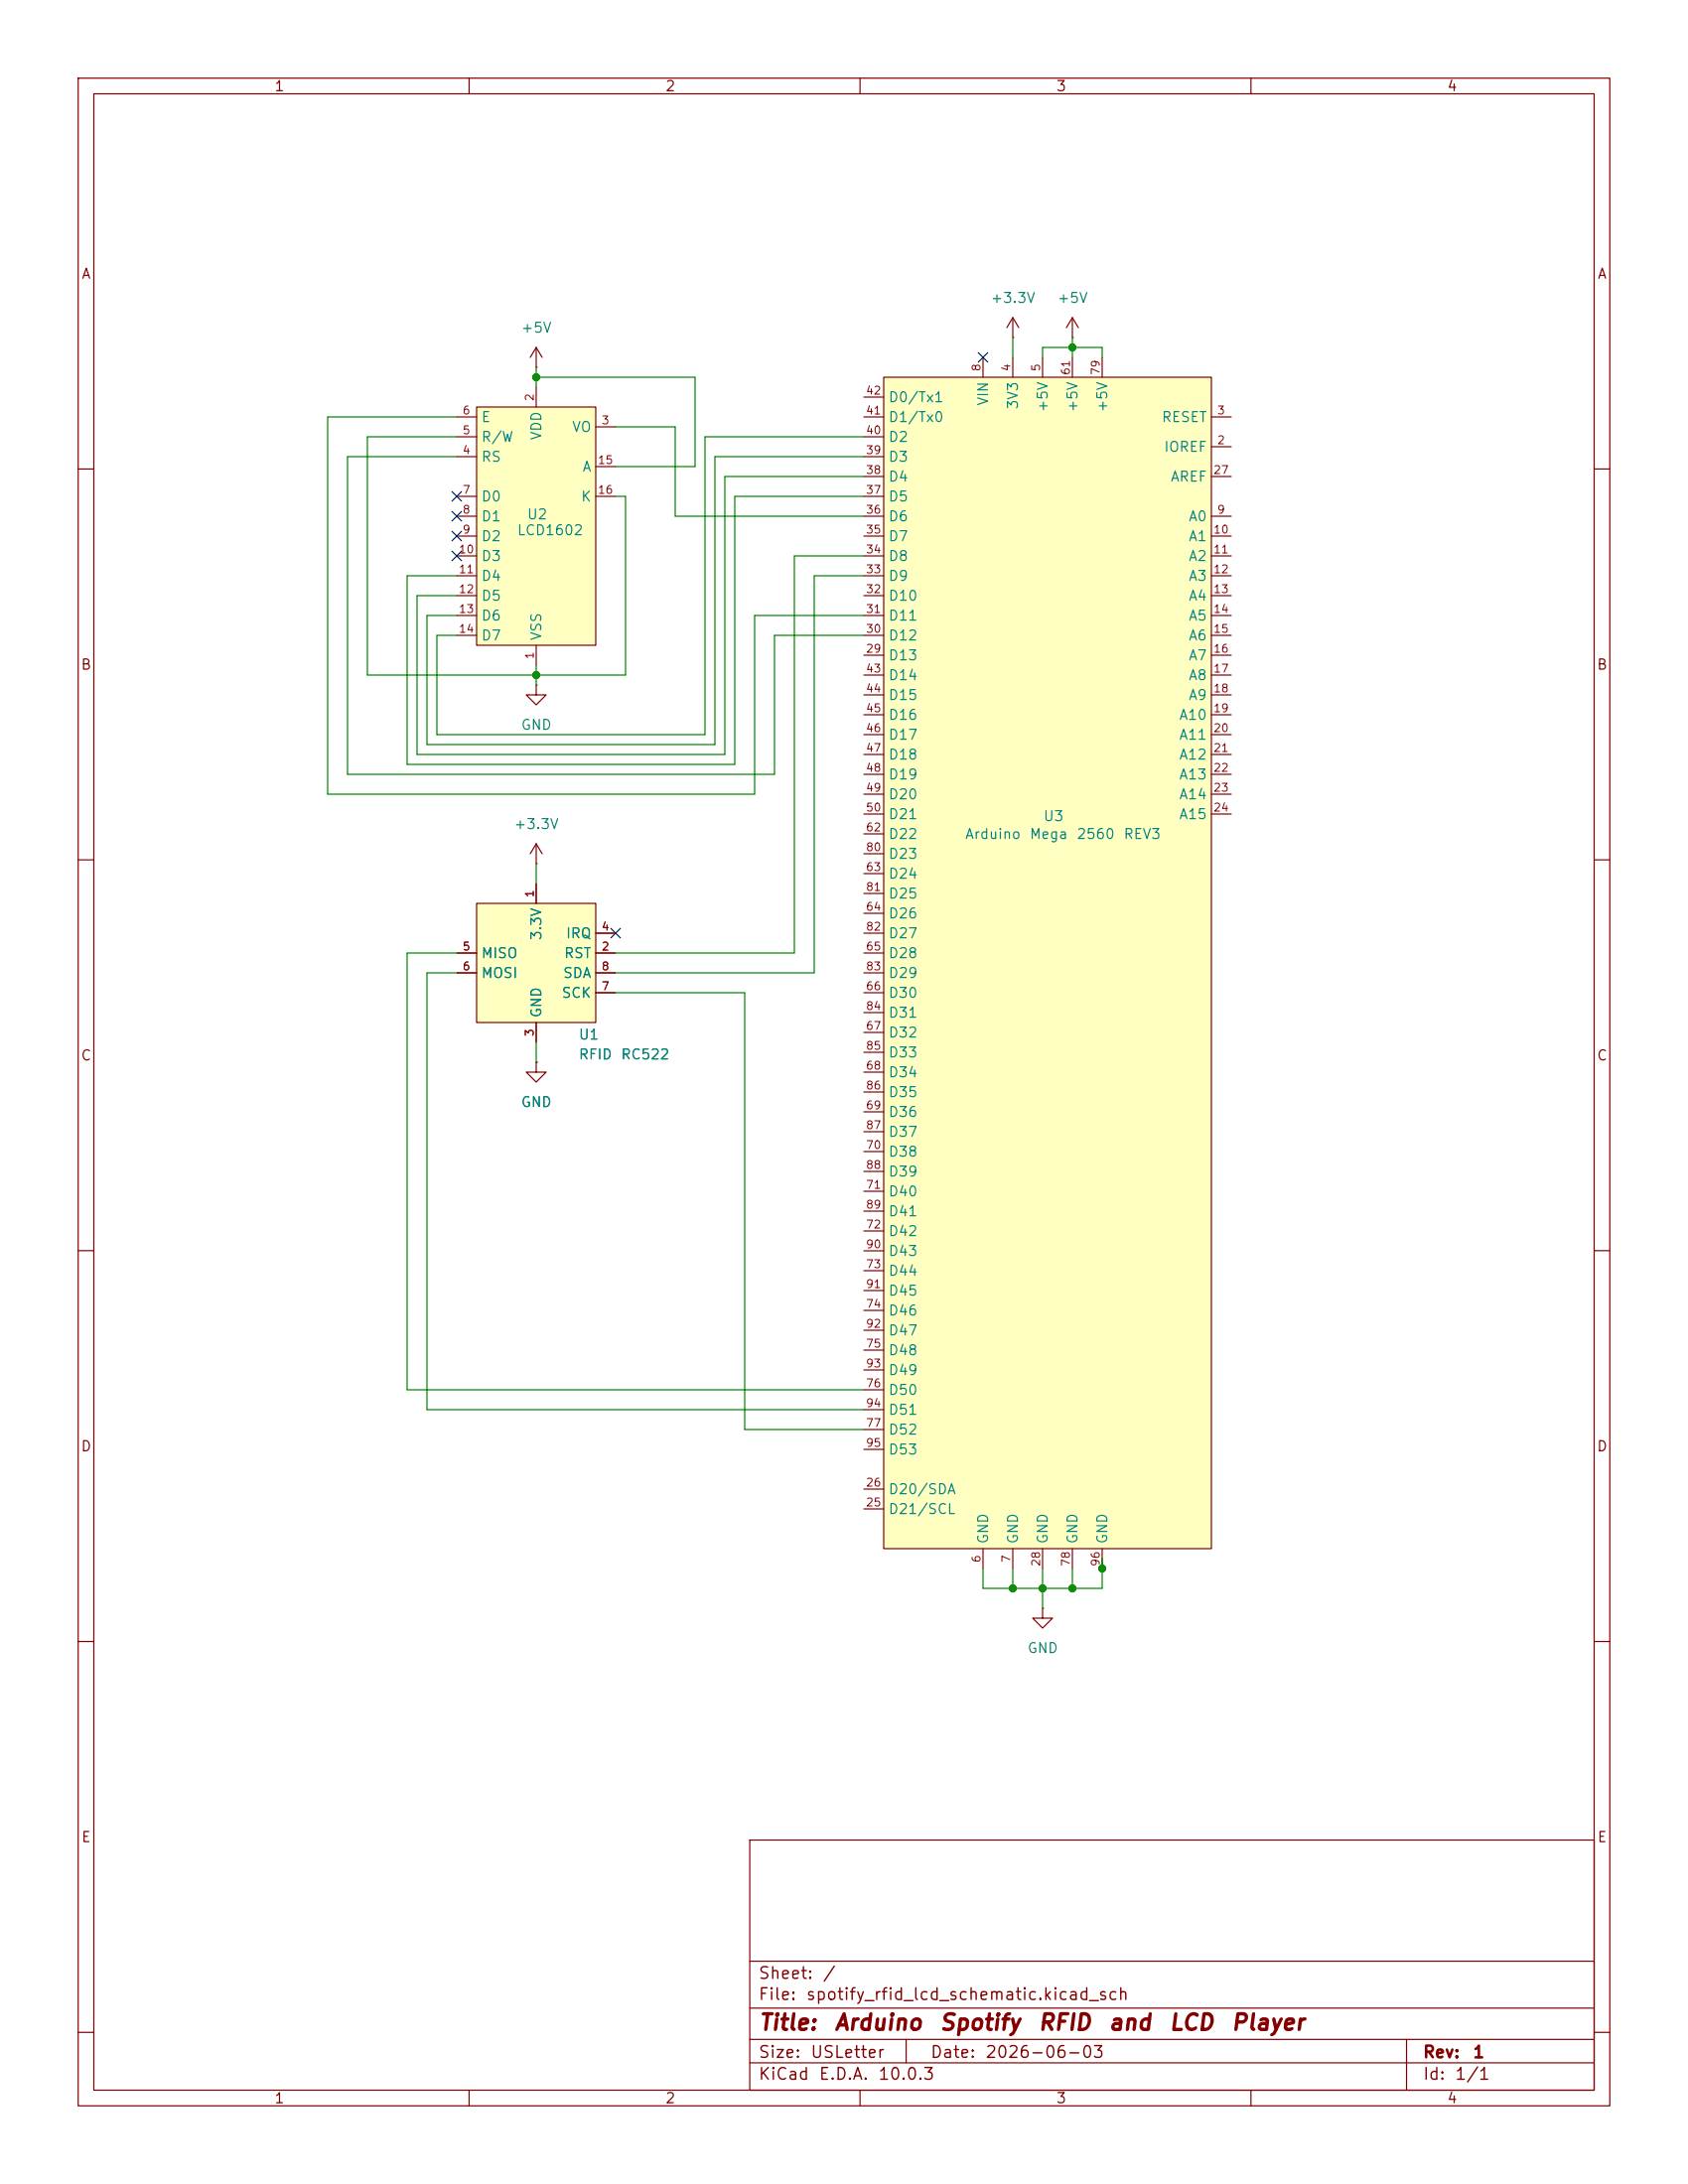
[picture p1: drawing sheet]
<svg xmlns="http://www.w3.org/2000/svg" width="216mm" height="279mm" viewBox="0 0 216 279" stroke-linecap="round" stroke-linejoin="round" font-family="sans-serif">
<g fill="none" stroke="#840000" stroke-width=".15">
<path d="M10 10h195.9v259.4h-195.9zM12 12h191.9v255.4h-191.9zM60 10v2M110 10v2M160 10v2M10 60h2M203.9 60h2M10 110h2M203.9 110h2M10 160h2M203.9 160h2M10 210h2"/>
<path d="M203.9 210h2M95.9 235.4h108v32h-108zM10 260h2M95.9 256.9h108M95.9 250.9h108M203.9 260h2M60 267.4v2M95.9 263.9h108M95.9 260.9h108M110 267.4v2M115.9 260.9v3M160 267.4v2"/>
<path d="M179.9 260.9v6.5"/>
</g>
<path d="M113 48.3h41.9v149.8h-41.9z" fill="#ffffc2"/>
<g fill="none" stroke="#840000" stroke-width=".15">
<path d="M110.5 53.3h2.5M110.5 58.4h2.5M110.5 55.9h2.5M110.5 50.8h2.5M113 48.3h41.9v149.8h-41.9zM125.7 45.7v2.6M129.5 45.7v2.6M133.3 45.7v2.6M137.2 45.7v2.6M141 45.7v2.6M154.9 57.2h2.6M154.9 53.3h2.6"/>
<path d="M110.5 66h2.5M110.5 68.6h2.5M110.5 71.1h2.5M110.5 73.7h2.5M110.5 76.2h2.5M110.5 78.7h2.5M110.5 61h2.5M110.5 63.5h2.5M154.9 66h2.6M154.9 68.6h2.6M154.9 71.1h2.6M154.9 73.7h2.6"/>
<path d="M154.9 76.2h2.6M154.9 78.7h2.6M154.9 61h2.6M110.5 81.3h2.5M110.5 83.8h2.5M110.5 86.4h2.5M110.5 88.9h2.5M110.5 91.4h2.5M110.5 94h2.5M110.5 96.5h2.5M110.5 99.1h2.5M154.9 81.3h2.6"/>
<path d="M154.9 83.8h2.6M154.9 86.4h2.6M154.9 88.9h2.6M154.9 91.4h2.6M154.9 94h2.6M154.9 96.5h2.6M154.9 99.1h2.6M110.5 101.6h2.5M110.5 104.1h2.5M110.5 106.7h2.5M110.5 111.8h2.5M110.5 116.8h2.5"/>
<path d="M110.5 109.2h2.5M110.5 114.3h2.5M110.5 119.4h2.5M154.9 101.6h2.6M154.9 104.1h2.6M110.5 121.9h2.5M110.5 127h2.5M110.5 132.1h2.5M110.5 137.2h2.5M110.5 124.5h2.5M110.5 129.5h2.5M110.5 134.6h2.5"/>
<path d="M110.5 139.7h2.5M110.5 142.2h2.5M110.5 147.3h2.5M110.5 152.4h2.5M110.5 157.5h2.5M110.5 144.8h2.5M110.5 149.9h2.5M110.5 154.9h2.5M110.5 162.6h2.5M110.5 167.6h2.5M110.5 172.7h2.5M110.5 177.8h2.5"/>
<path d="M110.5 160h2.5M110.5 165.1h2.5M110.5 170.2h2.5M110.5 175.3h2.5M110.5 193h2.5M110.5 190.5h2.5M110.5 182.9h2.5M110.5 180.3h2.5M110.5 185.4h2.5M125.7 198.1v2.6M129.5 198.1v2.6M133.3 198.1v2.6"/>
<path d="M137.2 198.1v2.6M141 198.1v2.6"/>
</g>
<path d="M61 52.1h15.2v30.5h-15.2z" fill="#ffffc2"/>
<g fill="none" stroke="#840000" stroke-width=".15">
<path d="M58.4 58.4h2.6M58.4 55.9h2.6M58.4 53.3h2.6M61 52.1h15.2v30.5h-15.2zM68.6 47h.1M68.6 44.5v2.5M68.6 49.5v2.6M68.6 44.5l-.8 1.2M68.6 44.5l.7 1.2M76.2 54.6h2.5M76.2 59.7h2.5M129.5 43.2h.1"/>
<path d="M129.5 40.6l-.7 1.3M129.5 40.6l.8 1.3M129.5 40.6v2.6M137.2 43.2h.1M137.2 40.6l-.8 1.3M137.2 40.6l.7 1.3M137.2 40.6v2.6M58.4 63.5h2.6M58.4 66h2.6M58.4 68.6h2.6M58.4 71.1h2.6M58.4 73.7h2.6"/>
<path d="M58.4 76.2h2.6M58.4 78.7h2.6M76.2 63.5h2.5M58.4 81.3h2.6M68.6 87.6v1.3h1.2l-1.2 1.3-1.3-1.3h1.3M68.6 87.6h.1M68.6 82.6v2.5M68.6 135.9v1.3h1.2l-1.2 1.2-1.3-1.2h1.3M68.6 135.9h.1M133.3 205.7v1.3h1.3l-1.3 1.3-1.2-1.3h1.2M133.3 205.7h.1"/>
</g>
<path d="M61 115.6h15.2v15.2h-15.2z" fill="#ffffc2"/>
<g fill="none" stroke="#840000" stroke-width=".15">
<path d="M61 115.6h15.2v15.2h-15.2zM68.6 110.5h.1M68.6 108v2.5M68.6 113v2.6M68.6 108l-.8 1.2M68.6 108l.7 1.2M76.2 119.4h2.5M58.4 121.9h2.6M58.4 124.5h2.6M68.6 135.9h.1M68.6 130.8v2.6M76.2 121.9h2.5"/>
<path d="M76.2 124.5h2.5M76.2 127h2.5"/>
</g>
<g fill="none" stroke="#008400" stroke-width=".15">
<path d="M58.4 55.9h-11.4v30.5h33v-22.9h-1.3M58.4 58.4h-14v40.7h54.7v-17.8h11.4M58.4 53.3h-16.5v48.3h54.6v-22.9h14M68.6 47v2.5M68.6 48.3h20.3v11.4h-10.2M78.7 54.6h7.7v11.4h24.1M110.5 55.9h-20.3v38.1h-34.3v-12.7h2.5M110.5 58.4h-19.1v36.9h-36.8v-16.6h3.8M129.5 43.2v2.5M133.3 45.7v-1.2h7.7v1.2M137.2 43.2v2.5M110.5 61h-17.8v35.5h-39.4v-20.3h5.1"/>
<path d="M110.5 73.7h-6.4v50.8h-25.4M110.5 63.5h-16.5v34.3h-41.9v-24.1h6.3M110.5 71.1h-8.9v50.8h-22.9M68.6 85.1v2.5M68.6 110.5v2.5M58.4 124.5h-3.8v55.8h55.9M58.4 121.9h-6.3v55.9h58.4M68.6 133.4v2.5M78.7 127h16.5v55.9h15.3M141 199.4v3.8h-15.3v-2.5M129.5 200.7v2.5M133.3 200.7v5"/>
<path d="M137.2 200.7v2.5"/>
</g>
<path d="M125.1 45.1l1.2 1.2M126.3 45.1l-1.2 1.2M57.8 65.4l1.2 1.2M57.8 68l1.2 1.2M57.8 62.9l1.2 1.2M57.8 70.5l1.2 1.2M59 65.4l-1.2 1.2M59 68l-1.2 1.2M59 62.9l-1.2 1.2M59 70.5l-1.2 1.2M78.1 118.8l1.2 1.2M79.3 118.8l-1.2 1.2" fill="none" stroke="#000084" stroke-width=".15"/>
<g fill="#008400" stroke="#008400" stroke-width=".13">
<circle cx="129.5" cy="203.2" r=".46"/>
<circle cx="141" cy="200.7" r=".46"/>
<circle cx="133.3" cy="203.2" r=".46"/>
<circle cx="137.2" cy="203.2" r=".46"/>
<circle cx="137.2" cy="44.5" r=".46"/>
<circle cx="68.6" cy="48.3" r=".46"/>
<circle cx="68.6" cy="86.4" r=".46"/>
</g>
<g font-size="2" fill="#840000">
<text x="96.9" y="260.2">Title:</text>
<text x="106.6" y="260.2">Arduino</text>
<text x="120" y="260.2">Spotify</text>
<text x="132.6" y="260.2">RFID</text>
<text x="141.6" y="260.2">and</text>
<text x="149.4" y="260.2">LCD</text>
<text x="157.3" y="260.2">Player</text>
</g>
<g font-size="1.5" fill="#840000">
<text x="96.9" y="256.2">File:</text>
<text x="96.9" y="253.5">Sheet:</text>
<text x="103" y="256.2">spotify_rfid_lcd_schematic.kicad_sch</text>
<text x="105.1" y="253.5">/</text>
<text x="96.9" y="263.6">Size:</text>
<text x="103.6" y="263.6">USLetter</text>
<text x="118.9" y="263.6">Date:</text>
<text x="125.9" y="263.6">2026-06-03</text>
<text x="181.9" y="263.6">Rev:</text>
<text x="188.3" y="263.6">1</text>
<text x="96.9" y="266.4">KiCad</text>
<text x="104.6" y="266.4">E.D.A.</text>
<text x="112.2" y="266.4">10.0.3</text>
<text x="181.9" y="266.4">Id:</text>
<text x="186" y="266.4">1/1</text>
</g>
<g font-size="1.3" fill="#840000">
<text x="35" y="12">1</text>
<text x="85" y="12">2</text>
<text x="135" y="12">3</text>
<text x="185" y="12">4</text>
<text x="10.3" y="36">A</text>
<text x="204.2" y="36">A</text>
<text x="10.3" y="86">B</text>
<text x="204.2" y="86">B</text>
<text x="10.3" y="136">C</text>
<text x="204.2" y="136">C</text>
<text x="10.3" y="186">D</text>
<text x="204.2" y="186">D</text>
<text x="10.3" y="236">E</text>
<text x="204.2" y="236">E</text>
<text x="35" y="269.4">1</text>
<text x="85" y="269.4">2</text>
<text x="135" y="269.4">3</text>
<text x="185" y="269.4">4</text>
</g>
<g font-size="1.3" fill="#008484">
<text x="126.6" y="39.1">+3.3V</text>
<text x="135.1" y="39.1">+5V</text>
<text x="66.5" y="42.9">+5V</text>
<text x="113.5" y="51.8">D0/Tx1</text>
<text x="126.7" y="52" transform="rotate(-90 126.7 52)">VIN</text>
<text x="130.5" y="52.5" transform="rotate(-90 130.5 52.5)">3V3</text>
<text x="134.3" y="52.8" transform="rotate(-90 134.3 52.8)">+5V</text>
<text x="138.1" y="52.8" transform="rotate(-90 138.1 52.8)">+5V</text>
<text x="141.9" y="52.8" transform="rotate(-90 141.9 52.8)">+5V</text>
<text x="61.5" y="59.4">RS</text>
<text x="61.5" y="56.9">R/W</text>
<text x="61.5" y="54.3">E</text>
<text x="69.6" y="56.4" transform="rotate(-90 69.6 56.4)">VDD</text>
<text x="73.1" y="55.6">VO</text>
<text x="113.5" y="59.4">D3</text>
<text x="113.5" y="56.9">D2</text>
<text x="113.5" y="54.3">D1/Tx0</text>
<text x="148.5" y="54.3">RESET</text>
<text x="148.8" y="58.1">IOREF</text>
<text x="61.5" y="64.5">D0</text>
<text x="74.2" y="64.5">K</text>
<text x="74.4" y="60.7">A</text>
<text x="113.5" y="64.5">D5</text>
<text x="113.5" y="61.9">D4</text>
<text x="149.6" y="61.9">AREF</text>
<text x="61.5" y="67">D1</text>
<text x="61.5" y="69.6">D2</text>
<text x="66" y="68.8">LCD1602</text>
<text x="67.3" y="66.8">U2</text>
<text x="113.5" y="69.6">D7</text>
<text x="113.5" y="67">D6</text>
<text x="151.9" y="67">A0</text>
<text x="151.9" y="69.6">A1</text>
<text x="61.5" y="72.1">D3</text>
<text x="61.5" y="74.6">D4</text>
<text x="61.5" y="77.2">D5</text>
<text x="113.5" y="77.2">D10</text>
<text x="113.5" y="74.6">D9</text>
<text x="113.5" y="72.1">D8</text>
<text x="151.9" y="72.1">A2</text>
<text x="151.9" y="74.6">A3</text>
<text x="151.9" y="77.2">A4</text>
<text x="61.5" y="79.7">D6</text>
<text x="61.5" y="82.3">D7</text>
<text x="69.6" y="82" transform="rotate(-90 69.6 82)">VSS</text>
<text x="113.5" y="82.3">D12</text>
<text x="113.5" y="79.7">D11</text>
<text x="151.9" y="79.7">A5</text>
<text x="151.9" y="82.3">A6</text>
<text x="113.5" y="84.8">D13</text>
<text x="113.5" y="87.3">D14</text>
<text x="113.5" y="89.9">D15</text>
<text x="151.9" y="84.8">A7</text>
<text x="151.9" y="87.3">A8</text>
<text x="151.9" y="89.9">A9</text>
<text x="66.5" y="93.7">GND</text>
<text x="113.5" y="92.4">D16</text>
<text x="113.5" y="95">D17</text>
<text x="150.7" y="92.4">A10</text>
<text x="150.7" y="95">A11</text>
<text x="113.5" y="97.5">D18</text>
<text x="113.5" y="100">D19</text>
<text x="150.7" y="97.5">A12</text>
<text x="150.7" y="100">A13</text>
<text x="65.6" y="106.4">+3.3V</text>
<text x="113.5" y="102.6">D20</text>
<text x="113.5" y="105.1">D21</text>
<text x="113.5" y="107.7">D22</text>
<text x="123.3" y="107.7">Arduino</text>
<text x="131.6" y="107.7">Mega</text>
<text x="133.4" y="105.4">U3</text>
<text x="137.6" y="107.7">2560</text>
<text x="143.6" y="107.7">REV3</text>
<text x="150.7" y="102.6">A14</text>
<text x="150.7" y="105.1">A15</text>
<text x="113.5" y="112.7">D24</text>
<text x="113.5" y="110.2">D23</text>
<text x="113.5" y="117.8">D26</text>
<text x="113.5" y="115.3">D25</text>
<text x="61.5" y="122.9">MISO</text>
<text x="61.5" y="125.4">MOSI</text>
<text x="69.6" y="120.4" transform="rotate(-90 69.6 120.4)">3.3V</text>
<text x="71.9" y="125.4">SDA</text>
<text x="72" y="122.9">RST</text>
<text x="72.3" y="120.4">IRQ</text>
<text x="113.5" y="122.9">D28</text>
<text x="113.5" y="120.4">D27</text>
<text x="113.5" y="125.4">D29</text>
<text x="69.6" y="130.3" transform="rotate(-90 69.6 130.3)">GND</text>
<text x="71.7" y="128">SCK</text>
<text x="113.5" y="128">D30</text>
<text x="113.5" y="130.5">D31</text>
<text x="73.9" y="135.8">RFID</text>
<text x="73.9" y="133.3">U1</text>
<text x="79.3" y="135.8">RC522</text>
<text x="113.5" y="133.1">D32</text>
<text x="113.5" y="135.6">D33</text>
<text x="66.5" y="141.9">GND</text>
<text x="113.5" y="138.1">D34</text>
<text x="113.5" y="143.2">D36</text>
<text x="113.5" y="140.7">D35</text>
<text x="113.5" y="148.3">D38</text>
<text x="113.5" y="145.8">D37</text>
<text x="113.5" y="153.4">D40</text>
<text x="113.5" y="150.8">D39</text>
<text x="113.5" y="155.9">D41</text>
<text x="113.5" y="158.5">D42</text>
<text x="113.5" y="161">D43</text>
<text x="113.5" y="163.5">D44</text>
<text x="113.5" y="166.1">D45</text>
<text x="113.5" y="168.6">D46</text>
<text x="113.5" y="173.7">D48</text>
<text x="113.5" y="171.2">D47</text>
<text x="113.5" y="178.8">D50</text>
<text x="113.5" y="176.2">D49</text>
<text x="113.5" y="183.9">D52</text>
<text x="113.5" y="181.3">D51</text>
<text x="113.5" y="191.5">D20/SDA</text>
<text x="113.5" y="186.4">D53</text>
<text x="113.5" y="194">D21/SCL</text>
<text x="126.7" y="197.6" transform="rotate(-90 126.7 197.6)">GND</text>
<text x="130.5" y="197.6" transform="rotate(-90 130.5 197.6)">GND</text>
<text x="134.3" y="197.6" transform="rotate(-90 134.3 197.6)">GND</text>
<text x="138.1" y="197.6" transform="rotate(-90 138.1 197.6)">GND</text>
<text x="141.9" y="197.6" transform="rotate(-90 141.9 197.6)">GND</text>
<text x="131.3" y="211.8">GND</text>
</g>
<g font-size="1" fill="#840000">
<text x="125.7" y="47.6" transform="rotate(-90 125.7 47.6)">8</text>
<text x="129.5" y="47.6" transform="rotate(-90 129.5 47.6)">4</text>
<text x="133.3" y="47.6" transform="rotate(-90 133.3 47.6)">5</text>
<text x="59.1" y="53.3">6</text>
<text x="68.5" y="51.4" transform="rotate(-90 68.5 51.4)">2</text>
<text x="110.7" y="53.3">41</text>
<text x="110.7" y="50.7">42</text>
<text x="137.1" y="48.1" transform="rotate(-90 137.1 48.1)">61</text>
<text x="140.9" y="48.1" transform="rotate(-90 140.9 48.1)">79</text>
<text x="155.6" y="53.3">3</text>
<text x="59.1" y="58.3">4</text>
<text x="59.1" y="55.8">5</text>
<text x="76.4" y="59.6">15</text>
<text x="76.9" y="54.5">3</text>
<text x="110.7" y="58.3">39</text>
<text x="110.7" y="55.8">40</text>
<text x="155.6" y="57.1">2</text>
<text x="59.1" y="63.4">7</text>
<text x="59.1" y="66">8</text>
<text x="76.4" y="63.4">16</text>
<text x="110.7" y="66">36</text>
<text x="110.7" y="63.4">37</text>
<text x="110.7" y="60.9">38</text>
<text x="155.1" y="60.9">27</text>
<text x="155.6" y="66">9</text>
<text x="58.6" y="71">10</text>
<text x="59.1" y="68.5">9</text>
<text x="110.7" y="71">34</text>
<text x="110.7" y="68.5">35</text>
<text x="155.1" y="68.5">10</text>
<text x="155.1" y="71">11</text>
<text x="58.6" y="73.6">11</text>
<text x="58.6" y="76.1">12</text>
<text x="110.7" y="76.1">32</text>
<text x="110.7" y="73.6">33</text>
<text x="155.1" y="73.6">12</text>
<text x="155.1" y="76.1">13</text>
<text x="58.6" y="78.7">13</text>
<text x="58.6" y="81.2">14</text>
<text x="110.7" y="83.7">29</text>
<text x="110.7" y="81.2">30</text>
<text x="110.7" y="78.7">31</text>
<text x="155.1" y="78.7">14</text>
<text x="155.1" y="81.2">15</text>
<text x="155.1" y="83.7">16</text>
<text x="68.5" y="84.4" transform="rotate(-90 68.5 84.4)">1</text>
<text x="110.7" y="86.3">43</text>
<text x="110.7" y="88.8">44</text>
<text x="155.1" y="86.3">17</text>
<text x="155.1" y="88.8">18</text>
<text x="110.7" y="91.4">45</text>
<text x="110.7" y="93.9">46</text>
<text x="155.1" y="91.4">19</text>
<text x="155.1" y="93.9">20</text>
<text x="110.7" y="96.4">47</text>
<text x="110.7" y="99">48</text>
<text x="110.7" y="101.5">49</text>
<text x="155.1" y="96.4">21</text>
<text x="155.1" y="99">22</text>
<text x="155.1" y="101.5">23</text>
<text x="110.7" y="104.1">50</text>
<text x="110.7" y="106.6">62</text>
<text x="155.1" y="104.1">24</text>
<text x="110.7" y="111.7">63</text>
<text x="110.7" y="109.1">80</text>
<text x="68.5" y="114.9" transform="rotate(-90 68.5 114.9)">1</text>
<text x="76.9" y="119.3">4</text>
<text x="110.7" y="116.8">64</text>
<text x="110.7" y="114.2">81</text>
<text x="110.7" y="119.3">82</text>
<text x="59.1" y="121.8">5</text>
<text x="59.1" y="124.4">6</text>
<text x="76.9" y="121.8">2</text>
<text x="76.9" y="124.4">8</text>
<text x="110.7" y="121.8">65</text>
<text x="110.7" y="124.4">83</text>
<text x="76.9" y="126.9">7</text>
<text x="110.7" y="126.9">66</text>
<text x="110.7" y="129.5">84</text>
<text x="68.5" y="132.7" transform="rotate(-90 68.5 132.7)">3</text>
<text x="110.7" y="132">67</text>
<text x="110.7" y="137.1">68</text>
<text x="110.7" y="134.5">85</text>
<text x="110.7" y="142.2">69</text>
<text x="110.7" y="139.6">86</text>
<text x="110.7" y="147.2">70</text>
<text x="110.7" y="144.7">87</text>
<text x="110.7" y="149.8">88</text>
<text x="110.7" y="152.3">71</text>
<text x="110.7" y="154.9">89</text>
<text x="110.7" y="157.4">72</text>
<text x="110.7" y="159.9">90</text>
<text x="110.7" y="162.5">73</text>
<text x="110.7" y="167.6">74</text>
<text x="110.7" y="165">91</text>
<text x="110.7" y="172.6">75</text>
<text x="110.7" y="170.1">92</text>
<text x="110.7" y="177.7">76</text>
<text x="110.7" y="175.2">93</text>
<text x="110.7" y="182.8">77</text>
<text x="110.7" y="180.3">94</text>
<text x="110.7" y="185.3">95</text>
<text x="110.7" y="190.4">26</text>
<text x="110.7" y="193">25</text>
<text x="125.7" y="200" transform="rotate(-90 125.7 200)">6</text>
<text x="129.5" y="200" transform="rotate(-90 129.5 200)">7</text>
<text x="133.3" y="200.5" transform="rotate(-90 133.3 200.5)">28</text>
<text x="137.1" y="200.5" transform="rotate(-90 137.1 200.5)">78</text>
<text x="140.9" y="200.5" transform="rotate(-90 140.9 200.5)">96</text>
</g>
</svg>
